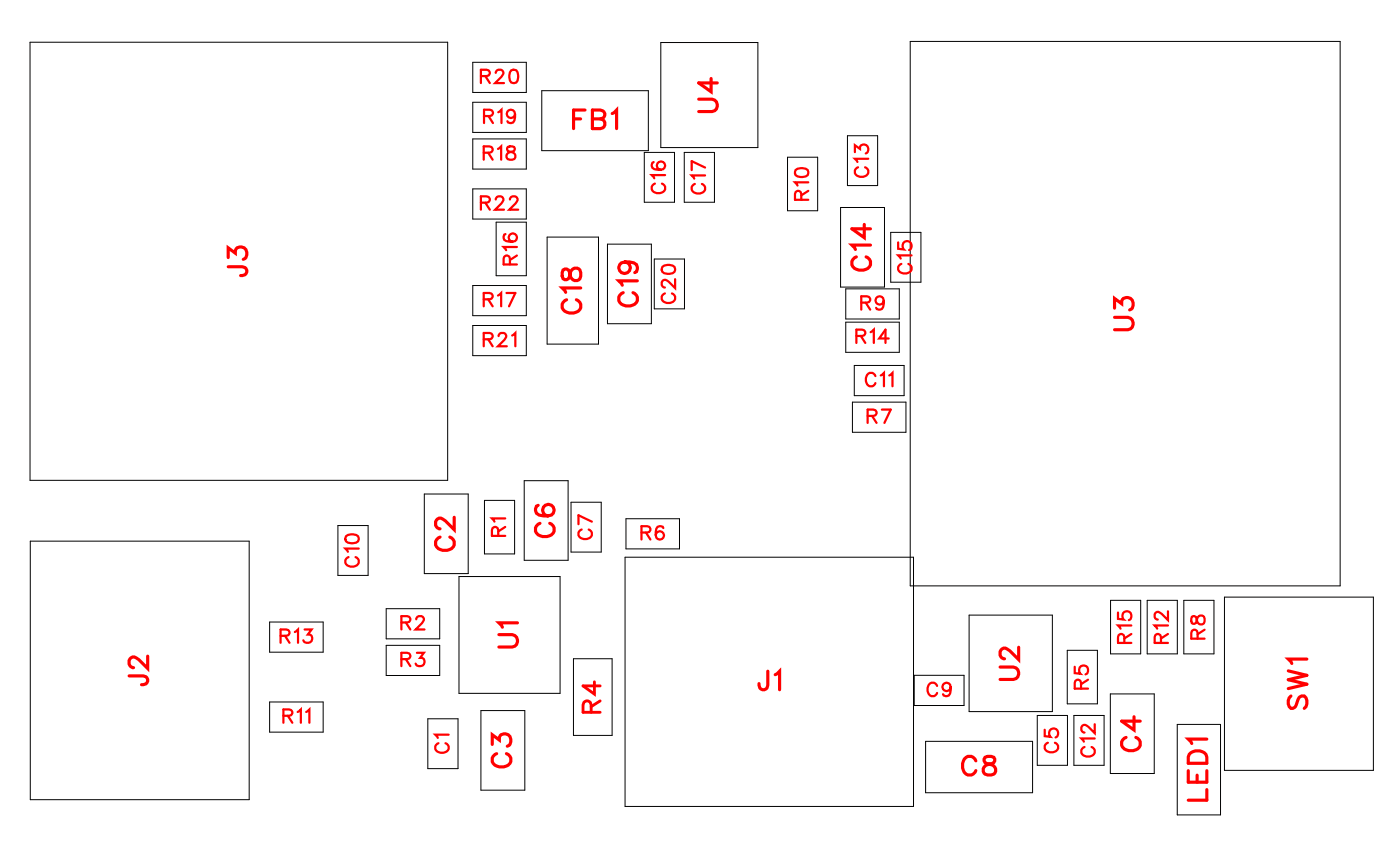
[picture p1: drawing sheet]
<svg xmlns="http://www.w3.org/2000/svg" width="53mm" height="32mm" viewBox="0 0 53 32" stroke-linecap="round" stroke-linejoin="round" font-family="sans-serif">
<g fill="none" stroke="#000" stroke-width=".04">
<path d="M1.1 1.6h16v16.7h-16zM16.2 18.8h1.7v3.1h-1.7zM18 2.4h2.1v1.1h-2.1zM18 3.9h2.1v1.1h-2.1zM18 5.3h2.1v1.1h-2.1zM18 7.2h2.1v1.1h-2.1zM18 10.9h2.1v1.1h-2.1zM18 12.4h2.1v1.2h-2.1zM18.5 19.1h1.1v2h-1.1zM18.9 8.5h1.2v2h-1.2zM20 18.3h1.7v3.1h-1.7zM20.7 3.5h4v2.2h-4z"/>
<path d="M20.9 9h1.9v4.1h-1.9zM21.8 19.1h1.1v1.9h-1.1zM23.2 9.3h1.6v3h-1.6zM23.9 19.8h2v1.1h-2zM24.6 5.8h1.1v1.9h-1.1zM25 9.9h1.1v1.9h-1.1zM25.2 1.6h3.7v4h-3.7zM26.1 5.8h1.1v1.9h-1.1zM30 6h1.2v2h-1.2zM32.1 7.9h1.6v3h-1.6zM32.3 11h2v1.2h-2zM32.3 12.3h2v1.1h-2z"/>
<path d="M32.3 5.2h1.2v1.9h-1.2zM32.5 15.3h2v1.2h-2zM32.6 13.9h1.9v1.2h-1.9zM34 8.9h1.1v1.9h-1.1zM34.7 1.6h16.4v20.7h-16.4zM1.2 20.6h8.3v9.9h-8.3zM10.3 23.7h2v1.2h-2zM10.3 26.8h2v1.1h-2zM12.9 20h1.1v1.9h-1.1zM14.7 24.6h2.1v1.1h-2.1zM14.7 23.2h2.1v1.2h-2.1zM16.3 27.4h1.2v1.9h-1.2z"/>
<path d="M17.5 22h3.9v4.4h-3.9zM18.3 27.1h1.7v3h-1.7zM21.9 25.1h1.4v2.9h-1.4zM23.8 21.2h11v9.5h-11zM34.9 25.7h1.9v1.2h-1.9zM35.3 28.3h4.1v1.9h-4.1zM37 23.4h3.1v3.7h-3.1zM39.6 27.3h1.1v1.9h-1.1zM40.7 24.8h1.1v2h-1.1zM41 27.3h1.1v1.9h-1.1zM42.3 26.5h1.7v3h-1.7zM42.4 22.9h1.1v2h-1.1z"/>
<path d="M43.7 22.9h1.2v2h-1.2zM44.9 27.6h1.6v3.5h-1.6zM45.1 22.9h1.2v2h-1.2zM46.7 22.8h5.7v6.6h-5.7z"/>
</g>
<g fill="none" stroke="#f00" stroke-width=".12">
<path d="M8.7 10.2h.6l.1 .2-.2 .1M8.7 9.8v-.4l.3 .3a.24 .24 0 0 1 .4-.2 .24 .24 0 0 1-.1 .4M17.3 19.7v.5l-.3-.3-.3-.1-.1 .1v.1l.2 .2M20.5 19.3a.35 .35 0 0 0 .2 .4 .35 .35 0 0 0 .4-.2 .22 .22 0 0 0-.2-.3 .22 .22 0 0 0-.2 .2 .22 .22 0 0 0 .2 .3M20.6 19.9a.26 .26 0 0 0-.2 .3 .26 .26 0 0 0 .3 .3h.2a.26 .26 0 0 0 .2-.3 .26 .26 0 0 0-.1-.3M21.5 10.3v.3l.1 .1 .3-.5a.24 .24 0 0 1 .3 .3 .24 .24 0 0 1-.3 .2l-.1-.1-.1-.3zM21.6 11.4a.26 .26 0 0 0-.2 .3 .26 .26 0 0 0 .3 .2h.2a.26 .26 0 0 0 .2-.2 .26 .26 0 0 0-.1-.3M21.9 4.5h.2M22.1 11h-.7l.2 .1M22.3 4.2h-.4v.7M22.6 4.5l.4 .1 .1 .2-.2 .1h-.3v-.7l.4 .1v.2h-.1M23.3 4.3l.2-.1v.7"/>
<path d="M23.8 11.2a.26 .26 0 0 0-.2 .3 .26 .26 0 0 0 .3 .2h.1a.26 .26 0 0 0 .3-.2 .26 .26 0 0 0-.2-.3M23.8 10a.22 .22 0 0 1 .2 .3 .22 .22 0 0 1-.3 .1 .22 .22 0 0 1 0-.4h.1a.34 .34 0 0 1 .5 .3l-.1 .1M24.3 10.7h-.7l.1 .2M26.6 3.8h.6l.2 .2-.1 .2-.7 .1M27.1 3v.5l-.5-.3h.8M32.7 9.8a.26 .26 0 0 0-.2 .3 .26 .26 0 0 0 .3 .2h.1a.26 .26 0 0 0 .3-.2 .26 .26 0 0 0-.2-.3M33 8.6v.5l-.5-.4h.7M33.2 9.3h-.7l.1 .2M42.5 12.1h.5l.2 .2-.1 .2-.6 .1M42.5 11.7v-.3l.3 .2a.24 .24 0 0 1 .4-.2 .24 .24 0 0 1-.1 .4M4.9 25.8h.7v.2l-.2 .1M5.6 25v.5l-.3-.4-.2-.1-.2 .2v.1l.2 .1"/>
<path d="M16.8 20.5a.26 .26 0 0 0-.2 .3 .26 .26 0 0 0 .3 .2h.2a.26 .26 0 0 0 .2-.2 .26 .26 0 0 0-.1-.3M18.8 28.4v-.4l.2 .2a.24 .24 0 0 1 .4-.2 .24 .24 0 0 1-.1 .4M18.9 28.7a.26 .26 0 0 0-.1 .3 .26 .26 0 0 0 .2 .2h.2a.26 .26 0 0 0 .3-.2 .26 .26 0 0 0-.2-.3M19 24.2h.5l.2 .2-.1 .2-.6 .1M19.7 23.7h-.7l.2 .2M29.3 25.6l-.1 .6-.2 .1-.1-.2M29.6 25.7l.1-.1v.7M37.2 29a.26 .26 0 0 0-.3-.2 .26 .26 0 0 0-.2 .3v.2a.26 .26 0 0 0 .2 .2 .26 .26 0 0 0 .3-.1M37.6 28.9v.2l.3 .1 .1 .1a.24 .24 0 0 1-.3 .3 .24 .24 0 0 1-.2-.3l.4-.3v-.1zM38.1 25.4h.5l.2 .2-.1 .3h-.6M38.8 24.7v.4l-.3-.3-.2-.1-.2 .1v.2l.2 .1M42.9 28.1a.26 .26 0 0 0-.1 .3 .26 .26 0 0 0 .2 .2h.2a.26 .26 0 0 0 .3-.2 .26 .26 0 0 0-.2-.3"/>
<path d="M43.2 27.3v.5l-.4-.3h.7M45.3 29.4v.4h.7v-.4M45.3 28.8a.39 .39 0 0 1 .7 .1v.2h-.7zM45.7 29.5v.3M46 28.2h-.7l.1 .1M46 30.1v.4h-.7M49.1 25.6l.7 .1-.7 .2 .7 .2-.7 .1M49.2 26.5l-.1 .2 .1 .3 .2-.1 .2-.3 .1-.1 .1 .2-.1 .3M49.8 25.1h-.7l.2 .2"/>
</g>
<g fill="none" stroke="#f00" stroke-width=".08">
<path d="M18.3 7.7h.3l.1-.1-.4-.1v.5M18.3 2.9h.3l.1-.1-.4-.1v.5M18.4 12.9h.3l.1-.1-.4-.1v.5M18.4 11.4h.3l.1-.1-.4-.1v.5M18.4 5.8h.3l.1-.1-.4-.1v.5M18.5 4.4h.3v-.1l-.3-.1v.5M18.5 7.7l.2 .3M18.5 2.9l.2 .3M18.6 12.9l.2 .3M18.6 11.4l.2 .3M18.6 5.8l.2 .3M18.6 4.4l.2 .3"/>
<path d="M18.9 7.6l.2-.1 .1 .1-.3 .4h.3M18.9 2.8l.2-.1 .1 .1-.3 .4h.3M19 11.3l.1-.1v.5M19 5.7l.1-.1v.5M19 4.3l.1-.1v.5M19 12.8l.2-.1 .1 .1-.3 .4h.3M19.3 19.8h-.5l.1 .1M19.3 8.9h-.1a.22 .22 0 0 0 .3 .3 .22 .22 0 0 0 .1-.3 .16 .16 0 0 0-.2 .1 .16 .16 0 0 0 .1 .2M19.3 11.2h.4l-.3 .5M19.4 5.6v.2l.3 .1a.17 .17 0 0 1-.2 .2 .17 .17 0 0 1-.2-.2l.3-.2v-.1zM19.4 7.6l.2-.1 .1 .1-.3 .4h.4M19.4 10.1v-.3l-.1-.1-.1 .4h.5"/>
<path d="M19.5 2.7a.23 .23 0 0 1 .3 .2 .23 .23 0 0 1-.3 .2l-.1-.2zM19.5 12.8l.2-.1v.5M19.6 4.4a.16 .16 0 0 1-.2 .1 .16 .16 0 0 1 0-.3 .16 .16 0 0 1 .2 .1v.4l-.3-.1M19.7 9.4h-.5l.1 .1M19.7 9.7l-.3 .2M22.6 19.9l-.5-.3v.4M24.9 6.2a.22 .22 0 0 0 .2 .3 .22 .22 0 0 0 .2-.3 .16 .16 0 0 0-.2 .1 .16 .16 0 0 0 .1 .2M25 7a.19 .19 0 0 0-.1 .2 .19 .19 0 0 0 .1 .2h.2a.19 .19 0 0 0 .2-.2 .19 .19 0 0 0-.2-.2M25.3 10.2a.25 .25 0 0 1 .3-.1 .25 .25 0 0 1 .1 .3 .25 .25 0 0 1-.3 .1 .25 .25 0 0 1-.1-.3zM25.4 11.2a.19 .19 0 0 0-.2 .2 .19 .19 0 0 0 .2 .1h.2a.19 .19 0 0 0 .1-.1 .19 .19 0 0 0-.1-.2M25.4 6.7h-.5l.1 .1M25.7 10.6v.4l-.4-.3-.1 .2 .2 .1"/>
<path d="M26.5 7a.19 .19 0 0 0-.1 .2 .19 .19 0 0 0 .2 .2h.1a.19 .19 0 0 0 .2-.2 .19 .19 0 0 0-.1-.2M26.9 6.7h-.5l.1 .1M26.9 6.4l-.5-.3v.4M30.3 6.5a.25 .25 0 0 1 .4-.1 .25 .25 0 0 1 .1 .3 .25 .25 0 0 1-.3 .1 .25 .25 0 0 1-.2-.3zM30.6 7.6l-.1-.3h-.1l-.1 .3h.5M30.8 7h-.5l.1 .1M30.8 7.3l-.2 .1M32.6 5.8v-.3l.2 .2a.17 .17 0 0 1 .3-.1 .17 .17 0 0 1-.1 .2M32.7 12.8h.3v-.1l-.3-.1v.5M32.7 6.4a.19 .19 0 0 0-.1 .2 .19 .19 0 0 0 .2 .1h.1a.19 .19 0 0 0 .2-.1 .19 .19 0 0 0-.1-.2M32.8 12.8l.2 .3M32.8 11.5h.3l.1-.1-.4-.1v.5"/>
<path d="M33 11.5l.2 .3M33.1 15.9l.3-.1v-.1l-.3-.1v.5M33.1 6.1h-.5l.1 .1M33.2 12.7l.1-.1v.5M33.3 15.9l.1 .2M33.4 14.3a.19 .19 0 0 0-.2-.1 .19 .19 0 0 0-.2 .2v.1a.19 .19 0 0 0 .2 .2 .19 .19 0 0 0 .2-.1M33.6 14.3l.1-.1v.5M33.6 15.6h.4l-.3 .5M33.7 11.5a.16 .16 0 0 1-.2 .1 .16 .16 0 0 1-.1-.2 .16 .16 0 0 1 .3 0l-.1 .4-.2-.1M33.9 12.9h-.4l.3-.3v.5M33.9 14.3l.1-.1v.5M34.3 9.2v.3h.2a.18 .18 0 0 1 0-.3 .18 .18 0 0 1 .2 .1 .18 .18 0 0 1 0 .2"/>
<path d="M34.4 10.1a.19 .19 0 0 0-.1 .2 .19 .19 0 0 0 .1 .1h.2a.19 .19 0 0 0 .2-.1 .19 .19 0 0 0-.2-.2M34.8 9.7h-.5v.2M10.7 24.2h.3v-.1l-.3-.1v.5M10.8 27.3h.3v-.2l-.3-.1v.6M10.9 24.2l.1 .3M11 27.3l.1 .3M11.2 24.1l.2-.1v.5M11.4 27.1l.1-.1v.6M11.6 24h.3l-.2 .2a.18 .18 0 0 1 .2 .3 .17 .17 0 0 1-.3-.1M11.7 27.1l.1-.1v.6M13.2 20.4a.25 .25 0 0 1 .3-.1 .25 .25 0 0 1 .2 .3 .25 .25 0 0 1-.4 .1 .25 .25 0 0 1-.1-.3zM13.3 21.2a.19 .19 0 0 0-.1 .2 .19 .19 0 0 0 .2 .2h.1a.19 .19 0 0 0 .2-.2 .19 .19 0 0 0-.1-.2"/>
<path d="M13.7 20.9h-.5l.1 .1M15.3 25.1h.3v-.1l-.3-.1v.5M15.3 23.7h.3v-.1l-.3-.1v.5M15.5 25.1l.1 .3M15.5 23.7l.1 .3M15.9 23.6l.2-.1 .1 .1-.3 .4h.3M15.9 24.9h.3l-.2 .2a.17 .17 0 0 1 .1 .3 .17 .17 0 0 1-.2-.1M16.7 28.3a.19 .19 0 0 0-.1 .2 .19 .19 0 0 0 .2 .2h.1a.19 .19 0 0 0 .2-.2 .19 .19 0 0 0-.1-.2M17.1 28h-.5l.1 .1M19 20.4v-.3h-.1l-.1 .3h.5M19.3 20.1l-.3 .2M22.2 20.2a.19 .19 0 0 0-.1 .2 .19 .19 0 0 0 .2 .1h.1a.19 .19 0 0 0 .2-.1 .19 .19 0 0 0-.2-.2"/>
<path d="M24.5 20.3h.3v-.1l-.3-.1v.5M24.6 20.3l.2 .3M25.3 20.1a.22 .22 0 0 0-.3 .2 .22 .22 0 0 0 .3 .2 .16 .16 0 0 0-.1-.2 .16 .16 0 0 0-.2 .1M35.7 26.1a.19 .19 0 0 0-.2-.1 .19 .19 0 0 0-.1 .2v.1a.19 .19 0 0 0 .1 .2 .19 .19 0 0 0 .2-.1M36.3 26.2a.16 .16 0 0 1-.3 .1 .16 .16 0 0 1 0-.2 .16 .16 0 0 1 .2 0v.4h-.2M39.8 27.8v.3h.3a.18 .18 0 0 1 0-.3 .18 .18 0 0 1 .2 0 .18 .18 0 0 1 0 .3M40 28.3a.19 .19 0 0 0-.2 .2 .19 .19 0 0 0 .2 .2h.2a.19 .19 0 0 0 .2-.2 .19 .19 0 0 0-.2-.2M41 25.4v.3h.2a.18 .18 0 0 1 0-.3 .18 .18 0 0 1 .3 0 .18 .18 0 0 1-.1 .3M41.2 26.2v-.2l-.1-.1-.1 .3h.5M41.4 28.5a.19 .19 0 0 0-.2 .2 .19 .19 0 0 0 .2 .1h.2a.19 .19 0 0 0 .1-.1 .19 .19 0 0 0-.1-.2M41.5 25.9l-.3 .2M41.7 28.1h-.5l.1 .2"/>
<path d="M41.7 27.6v.3l-.4-.3-.1 .2 .2 .1M42.6 23.3v.3h.3a.18 .18 0 0 1-.1-.3 .18 .18 0 0 1 .3 .1 .18 .18 0 0 1-.1 .2M42.9 24.5v-.3h-.2l-.1 .3h.5M43.1 23.8h-.5l.1 .2M43.1 24.2l-.2 .1M44.3 24.5v-.3h-.2l-.1 .3h.5M44.5 23.8h-.5l.1 .2M44.5 23.3v.3l-.3-.3-.2 .1 .2 .2M44.5 24.2l-.2 .1M45.5 23.5v.3l.3-.3a.17 .17 0 0 1 .1 .1 .17 .17 0 0 1-.1 .2l-.2-.3zM45.7 24.3l-.1-.2-.1-.1-.1 .3h.5M45.9 24l-.2 .2"/>
</g>
<path d="M22.5 27.2v-.4l-.2-.1-.1 .5h.7M22.7 26v.5l-.5-.4h.7M22.9 26.7l-.4 .2" fill="none" stroke="#f00" stroke-width=".11"/>
<g font-size="1.2" fill="#fff">
<text x="21.8" y="5.2">FB1</text>
<text x="27.7" y="4.3" transform="rotate(-90 27.7 4.3)">U4</text>
<text x="9.7" y="10.6" transform="rotate(-90 9.7 10.6)">J3</text>
<text x="22.4" y="12" transform="rotate(-90 22.4 12)">C18</text>
<text x="24.6" y="11.7" transform="rotate(-90 24.6 11.7)">C19</text>
<text x="33.5" y="10.4" transform="rotate(-90 33.5 10.4)">C14</text>
<text x="43.5" y="12.6" transform="rotate(-90 43.5 12.6)">U3</text>
<text x="17.6" y="21" transform="rotate(-90 17.6 21)">C2</text>
<text x="21.4" y="20.5" transform="rotate(-90 21.4 20.5)">C6</text>
<text x="5.9" y="26.2" transform="rotate(-90 5.9 26.2)">J2</text>
<text x="19.8" y="29.3" transform="rotate(-90 19.8 29.3)">C3</text>
<text x="20" y="24.7" transform="rotate(-90 20 24.7)">U1</text>
<text x="28.9" y="26.6">J1</text>
<text x="36.6" y="29.8">C8</text>
<text x="39.1" y="26" transform="rotate(-90 39.1 26)">U2</text>
<text x="43.8" y="28.7" transform="rotate(-90 43.8 28.7)">C4</text>
<text x="50.1" y="27.1" transform="rotate(-90 50.1 27.1)">SW1</text>
<text x="46.3" y="30.6" transform="rotate(-90 46.3 30.6)">LED1</text>
</g>
<text font-size="1.1" fill="#fff" x="23.2" y="27.2" transform="rotate(-90 23.2 27.2)">R4</text>
<g font-size=".9" fill="#fff">
<text x="18.3" y="3.4">R20</text>
<text x="18.4" y="4.9">R19</text>
<text x="18.3" y="8.2">R22</text>
<text x="18.4" y="11.9">R17</text>
<text x="18.4" y="6.3">R18</text>
<text x="19.9" y="10.1" transform="rotate(-90 19.9 10.1)">R16</text>
<text x="25.6" y="7.4" transform="rotate(-90 25.6 7.4)">C16</text>
<text x="26" y="11.6" transform="rotate(-90 26 11.6)">C20</text>
<text x="27.1" y="7.4" transform="rotate(-90 27.1 7.4)">C17</text>
<text x="31" y="7.7" transform="rotate(-90 31 7.7)">R10</text>
<text x="33.3" y="6.8" transform="rotate(-90 33.3 6.8)">C13</text>
<text x="35" y="10.5" transform="rotate(-90 35 10.5)">C15</text>
<text x="18.4" y="13.4">R21</text>
<text x="32.6" y="13.3">R14</text>
<text x="32.8" y="12">R9</text>
<text x="33" y="14.9">C11</text>
<text x="33" y="16.3">R7</text>
<text x="13.9" y="21.6" transform="rotate(-90 13.9 21.6)">C10</text>
<text x="19.5" y="20.5" transform="rotate(-90 19.5 20.5)">R1</text>
<text x="22.8" y="20.6" transform="rotate(-90 22.8 20.6)">C7</text>
<text x="24.4" y="20.8">R6</text>
<text x="10.7" y="24.7">R13</text>
<text x="10.8" y="27.8">R11</text>
<text x="15.3" y="25.6">R3</text>
<text x="15.3" y="24.2">R2</text>
<text x="17.3" y="28.7" transform="rotate(-90 17.3 28.7)">C1</text>
<text x="35.3" y="26.7">C9</text>
<text x="40.6" y="28.7" transform="rotate(-90 40.6 28.7)">C5</text>
<text x="41.7" y="26.3" transform="rotate(-90 41.7 26.3)">R5</text>
<text x="42" y="28.9" transform="rotate(-90 42 28.9)">C12</text>
<text x="43.4" y="24.5" transform="rotate(-90 43.4 24.5)">R15</text>
<text x="44.8" y="24.5" transform="rotate(-90 44.8 24.5)">R12</text>
<text x="46.2" y="24.4" transform="rotate(-90 46.2 24.4)">R8</text>
</g>
</svg>
